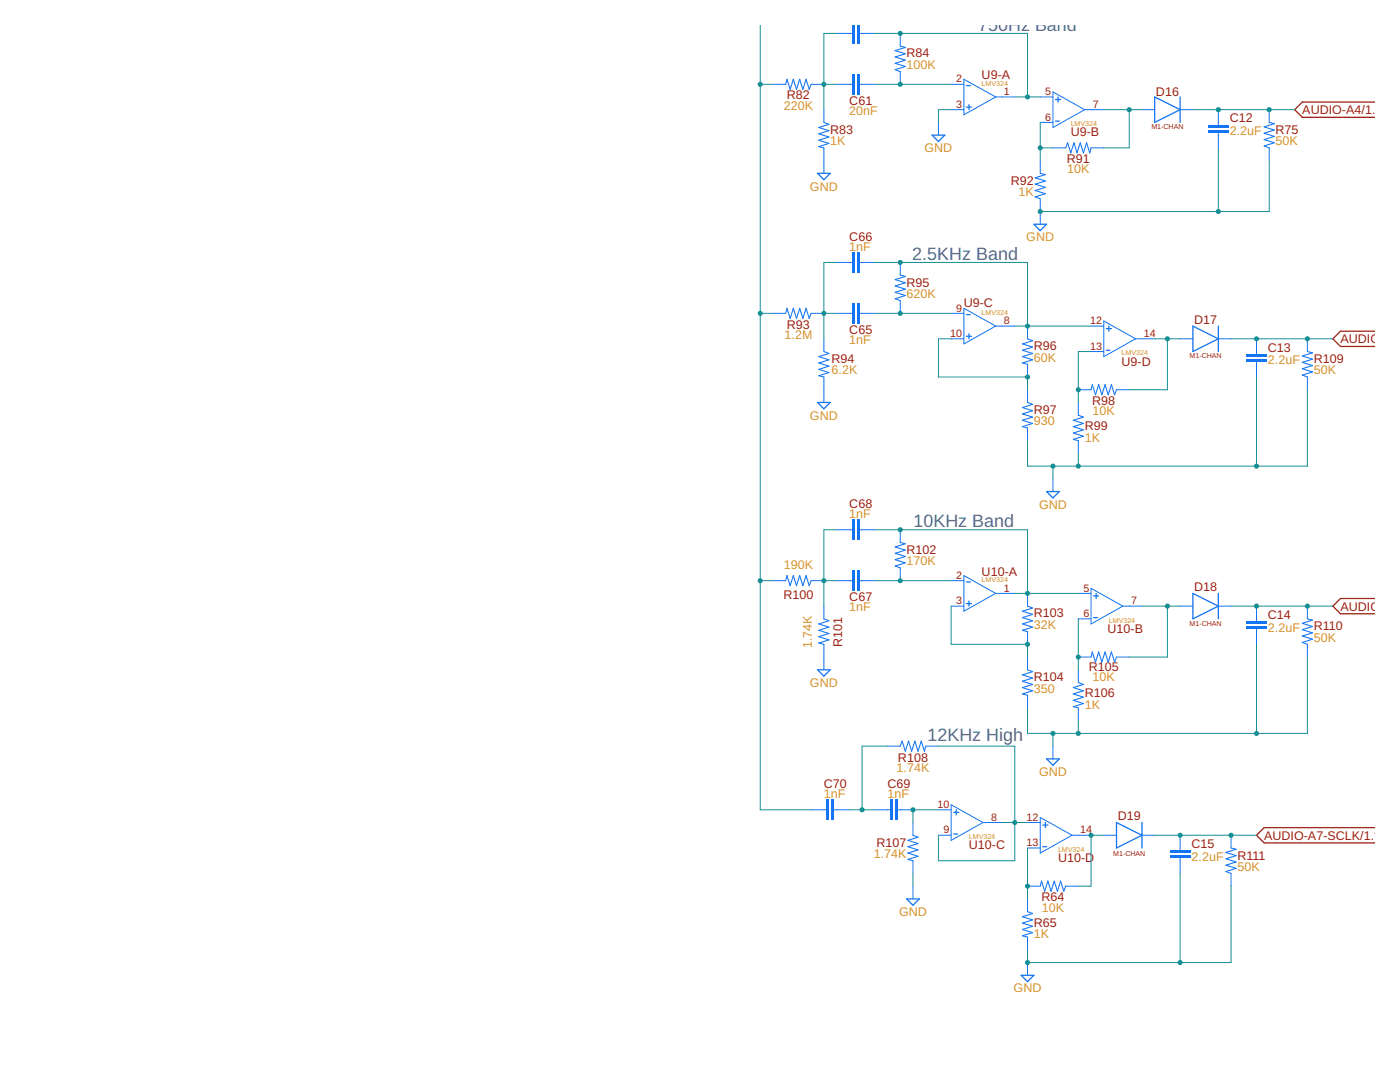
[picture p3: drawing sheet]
<svg xmlns="http://www.w3.org/2000/svg" width="279mm" height="216mm" viewBox="0 0 279 216" stroke-linecap="round" stroke-linejoin="round" font-family="sans-serif">
<path d="M274.5 20.4h-14.6l-1.5 1.5 1.5 1.5h14.6M274.5 66.1h-7l-1.5 1.5 1.5 1.5h7M274.5 119.4h-7l-1.5 1.5 1.5 1.6h7M274.5 165.1h-22.2l-1.5 1.6 1.5 1.5h22.2" fill="none" stroke="#9c1f14" stroke-width=".25"/>
<path d="M156.8 16.8l.3-1 .6 2 .6-2 .7 2 .6-2 .6 2 .7-2 .6 2 .4-1M164.4 24.4l1 .4-2 .6 2 .7-2 .6 2 .6-2 .7 2 .6-2 .7 1 .2" fill="none" stroke="#1375f4" stroke-width=".21"/>
<path d="M154.3 16.8h2.5M161.9 16.8h2.5M164.4 21.9v2.5M164.4 29.5v2.5" fill="none" stroke="#1375f4" stroke-width=".2"/>
<g fill="#1375f4">
<path d="M171 14.8h.5v4.1h-.5z" fill-rule="evenodd"/>
<path d="M170 14.8h.5v4.1h-.5z" fill-rule="evenodd"/>
</g>
<g fill="#1375f4">
<path d="M171 14.8h.5v4.1h-.5zM171 14.8v4.1h.5v-4.1z"/>
<path d="M170 14.8h.5v4.1h-.5zM170 14.8v4.1h.5v-4.1z"/>
</g>
<path d="M167 16.8h3M171.5 16.8h3.1" fill="none" stroke="#1375f4" stroke-width=".2"/>
<g fill="#1375f4">
<path d="M171 4.9h.5v3.8h-.5z" fill-rule="evenodd"/>
<path d="M170 4.9h.5v3.8h-.5z" fill-rule="evenodd"/>
</g>
<g fill="#1375f4">
<path d="M171 4.9h.5v3.8h-.5zM171 4.9v3.8h.5v-3.8z"/>
<path d="M170 4.9h.5v3.8h-.5zM170 4.9v3.8h.5v-3.8z"/>
</g>
<g fill="none" stroke="#1375f4" stroke-width=".2">
<path d="M167 6.7h3M171.5 6.7h3.1M179.7 6.7v2.5M179.7 14.3v2.5M164.4 32v2.6M187.3 24.4v2.6M207.6 32v2.6M207.6 39.7v5M210.1 29.5h2.6M217.7 29.5h2.6M154.3 62.5h2.5M161.9 62.5h2.5"/>
<path d="M164.4 67.6v2.5M164.4 75.2v2.6"/>
</g>
<path d="M179.7 9.2l1 .3-2.1 .6 2.1 .6-2.1 .7 2.1 .6-2.1 .6 2.1 .7-2.1 .6 1.1 .4M207.6 34.6l1 .2-2 .7 2 .6-2 .6 2 .7-2 .6 2 .7-2 .6 1 .4M212.7 29.5l.4-1 .6 2 .6-2 .6 2 .7-2 .6 2 .7-2 .6 2 .2-1M156.8 62.5l.3-1 .6 2 .6-2 .7 2 .6-2 .6 2 .7-2 .6 2 .4-1M164.4 70.1l1 .4-2 .7 2 .6-2 .6 2 .7-2 .6 2 .6-2 .7 1 .2" fill="none" stroke="#1375f4" stroke-width=".21"/>
<path d="M163.2 34.6h2.5l-1.3 1.3zM186 27h2.6l-1.3 1.2zM206.3 44.7h2.6l-1.3 1.3z" fill="none" stroke="#1375f4" stroke-width=".25"/>
<g fill="#1375f4">
<path d="M171 60.5h.5v4.1h-.5z" fill-rule="evenodd"/>
<path d="M170 60.5h.5v4.1h-.5z" fill-rule="evenodd"/>
</g>
<g fill="#1375f4">
<path d="M171 60.5h.5v4.1h-.5zM171 60.5v4.1h.5v-4.1z"/>
<path d="M170 60.5h.5v4.1h-.5zM170 60.5v4.1h.5v-4.1z"/>
</g>
<path d="M167 62.5h3M171.5 62.5h3.1" fill="none" stroke="#1375f4" stroke-width=".2"/>
<g fill="#1375f4">
<path d="M171 50.3h.5v4.1h-.5z" fill-rule="evenodd"/>
<path d="M170 50.3h.5v4.1h-.5z" fill-rule="evenodd"/>
</g>
<g fill="#1375f4">
<path d="M171 50.3h.5v4.1h-.5zM171 50.3v4.1h.5v-4.1z"/>
<path d="M170 50.3h.5v4.1h-.5zM170 50.3v4.1h.5v-4.1z"/>
</g>
<g fill="none" stroke="#1375f4" stroke-width=".2">
<path d="M167 52.4h3M171.5 52.4h3.1M179.7 52.4v2.5M179.7 60v2.5M164.4 77.8v2.5M205.1 65.1v2.5M205.1 72.7v2.5M205.1 77.8v2.5M215.2 77.8h2.5M222.8 77.8h2.6M205.1 85.4v2.5M210.1 95.5v2.6"/>
<path d="M215.2 80.3v2.5M215.2 87.9v2.6M154.3 115.9h2.5M161.9 115.9h2.5M164.4 120.9v2.6M164.4 128.6v2.5"/>
</g>
<path d="M179.7 54.9l1 .3-2.1 .6 2.1 .6-2.1 .7 2.1 .6-2.1 .6 2.1 .7-2.1 .6 1.1 .4M205.1 67.6l1 .4-2.1 .6 2.1 .7-2.1 .6 2.1 .6-2.1 .7 2.1 .6-2.1 .6 1.1 .3M217.7 77.8l.3-1 .6 2 .7-2 .6 2 .6-2 .7 2 .6-2 .6 2 .4-1M205.1 80.3l1 .4-2.1 .6 2.1 .7-2.1 .6 2.1 .6-2.1 .7 2.1 .6-2.1 .6 1.1 .3M215.2 82.8l1 .4-2 .7 2 .6-2 .6 2 .7-2 .6 2 .6-2 .7 1 .2M156.8 115.9l.3-1 .6 2 .6-2 .7 2 .6-2 .6 2 .7-2 .6 2 .4-1M164.4 123.5l1 .4-2 .6 2 .6-2 .7 2 .6-2 .6 2 .7-2 .6 1 .3" fill="none" stroke="#1375f4" stroke-width=".21"/>
<path d="M163.2 80.3h2.5l-1.3 1.3zM208.9 98.1h2.5l-1.3 1.3z" fill="none" stroke="#1375f4" stroke-width=".25"/>
<g fill="#1375f4">
<path d="M171 113.8h.5v4.1h-.5z" fill-rule="evenodd"/>
<path d="M170 113.8h.5v4.1h-.5z" fill-rule="evenodd"/>
</g>
<g fill="#1375f4">
<path d="M171 113.8h.5v4.1h-.5zM171 113.8v4.1h.5v-4.1z"/>
<path d="M170 113.8h.5v4.1h-.5zM170 113.8v4.1h.5v-4.1z"/>
</g>
<path d="M167 115.9h3M171.5 115.9h3.1" fill="none" stroke="#1375f4" stroke-width=".2"/>
<g fill="#1375f4">
<path d="M171 103.7h.5v4h-.5z" fill-rule="evenodd"/>
<path d="M170 103.7h.5v4h-.5z" fill-rule="evenodd"/>
</g>
<g fill="#1375f4">
<path d="M171 103.7h.5v4h-.5zM171 103.7v4h.5v-4z"/>
<path d="M170 103.7h.5v4h-.5zM170 103.7v4h.5v-4z"/>
</g>
<g fill="none" stroke="#1375f4" stroke-width=".2">
<path d="M167 105.7h3M171.5 105.7h3.1M179.7 105.7v2.5M179.7 113.3v2.6M205.1 118.4v2.5M164.4 131.1v2.5M205.1 126v2.6M205.1 131.1v2.5M205.1 138.7v2.6M215.2 131.1h2.5M215.2 133.6v2.6M222.8 131.1h2.6"/>
<path d="M210.1 148.9v2.5M215.2 141.3v2.5"/>
</g>
<path d="M179.7 108.2l1 .3-2.1 .6 2.1 .7-2.1 .6 2.1 .6-2.1 .7 2.1 .6-2.1 .6 1.1 .4M205.1 120.9l1 .4-2.1 .7 2.1 .6-2.1 .6 2.1 .7-2.1 .6 2.1 .6-2.1 .7 1.1 .2M205.1 133.6l1 .4-2.1 .7 2.1 .6-2.1 .6 2.1 .7-2.1 .6 2.1 .6-2.1 .7 1.1 .2M215.2 136.2l1 .4-2 .6 2 .6-2 .7 2 .6-2 .6 2 .7-2 .6 1 .3M217.7 131.1l.3-1 .6 2 .7-2 .6 2 .6-2 .7 2 .6-2 .6 2 .4-1" fill="none" stroke="#1375f4" stroke-width=".21"/>
<path d="M163.2 133.6h2.5l-1.3 1.3zM208.9 151.4h2.5l-1.3 1.3z" fill="none" stroke="#1375f4" stroke-width=".25"/>
<g fill="#1375f4">
<path d="M178.6 159.6h.6v4h-.6z" fill-rule="evenodd"/>
<path d="M177.6 159.6h.5v4h-.5z" fill-rule="evenodd"/>
</g>
<g fill="#1375f4">
<path d="M178.6 159.6h.6v4h-.6zM178.6 159.6v4h.6v-4z"/>
<path d="M177.6 159.6h.5v4h-.5zM177.6 159.6v4h.5v-4z"/>
</g>
<path d="M174.6 161.6h3M179.2 161.6h3" fill="none" stroke="#1375f4" stroke-width=".2"/>
<g fill="#1375f4">
<path d="M165.9 159.6h.6v4h-.6z" fill-rule="evenodd"/>
<path d="M164.9 159.6h.5v4h-.5z" fill-rule="evenodd"/>
</g>
<g fill="#1375f4">
<path d="M165.9 159.6h.6v4h-.6zM165.9 159.6v4h.6v-4z"/>
<path d="M164.9 159.6h.5v4h-.5zM164.9 159.6v4h.5v-4z"/>
</g>
<g fill="none" stroke="#1375f4" stroke-width=".2">
<path d="M189.8 16.8h2.6M192.4 15.8l6.3 3.5-6.3 3.6zM198.7 19.3h3.8M207.6 19.3h2.5M210.1 18.4l6.4 3.5-6.4 3.5zM189.8 21.9h2.6M207.6 24.4h2.5M216.5 21.9h3.8M227.9 21.9h2.5M235.5 21.9h2.6M253.3 21.9v2.5M253.3 29.5v2.5"/>
<path d="M189.8 67.6h2.6M189.8 62.5h2.6M192.4 61.5l6.3 3.6-6.3 3.5zM198.7 65.1h3.8M217.7 65.1h2.6M217.7 70.1h2.6M220.3 64.1l6.3 3.5-6.3 3.6zM226.6 67.6h3.8M235.5 67.6h2.6M243.1 67.6h2.6M260.9 67.6v2.5M260.9 75.2v2.6"/>
<path d="M189.8 115.9h2.6M192.4 114.9l6.3 3.5-6.3 3.6zM198.7 118.4h3.8M215.2 118.4h2.5M217.7 117.4l6.4 3.5-6.4 3.6zM189.8 120.9h2.6M215.2 123.5h2.5M224.1 120.9h3.8M235.5 120.9h2.6M243.1 120.9h2.6M260.9 120.9v2.6M260.9 128.6v2.5"/>
<path d="M177.1 148.9h2.6M184.7 148.9h2.6M161.9 161.6h3M166.5 161.6h3M182.2 164.1v2.6M182.2 171.7v2.6M182.2 176.8v2.6M187.3 161.6h2.5M187.3 166.7h2.5M189.8 160.6l6.4 3.5-6.4 3.6zM196.2 164.1h3.8M205.1 176.8h2.5"/>
<path d="M205.1 179.4v2.5M205.1 164.1h2.5M205.1 169.2h2.5M207.6 163.1l6.4 3.6-6.4 3.5zM212.7 176.8h2.5M214 166.7h3.7M220.3 166.7h2.5M227.9 166.7h2.5M245.7 166.7v2.5M245.7 174.3v2.5M205.1 187v2.5M205.1 192.1v2.5"/>
</g>
<path d="M253.3 24.4l1 .3-2 .6 2 .7-2 .6 2 .6-2 .7 2 .6-2 .6 1 .4M260.9 70.1l1 .3-2 .6 2 .7-2 .6 2 .6-2 .7 2 .6-2 .6 1 .4M260.9 123.5l1 .2-2 .7 2 .6-2 .6 2 .7-2 .6 2 .7-2 .6 1 .4M179.7 148.9l.3-1 .7 2 .6-2 .6 2 .7-2 .6 2 .7-2 .6 2 .2-1M182.2 166.7l1 .3-2 .7 2 .6-2 .7 2 .6-2 .6 2 .7-2 .6 1 .2M207.6 176.8l.3-1 .6 2 .6-2 .7 2 .6-2 .6 2 .7-2 .6 2 .4-1M245.7 169.2l1 .3-2 .6 2 .6-2 .7 2 .6-2 .6 2 .7-2 .6 1 .4M205.1 181.9l1 .4-2.1 .6 2.1 .7-2.1 .6 2.1 .6-2.1 .7 2.1 .6-2.1 .6 1.1 .3" fill="none" stroke="#1375f4" stroke-width=".21"/>
<g fill="none" stroke="#1375f4" stroke-width=".25">
<path d="M192.9 17.1h.7M210.7 19.9h1M211.2 19.3v1.1M230.4 19.3l5.1 2.6-5.1 2.5zM235.5 19.3v5.1M192.9 21.4h1M193.4 20.9v1M210.7 24.2h.7M192.9 62.8h.7M192.9 67.1h1M193.4 66.6v1M220.8 69.9h.8"/>
<path d="M220.8 65.6h1M221.3 65.1v1M238.1 65.1l5 2.5-5 2.5zM243.1 65.1v5M192.9 116.1h.7M193.4 119.9v1M218.2 118.9h1.1M218.8 118.4v1M238.1 118.4l5 2.5-5 2.6zM243.1 118.4v5.1M192.9 120.4h1M218.2 123.2h.8"/>
<path d="M180.9 179.4h2.6l-1.3 1.2zM190.3 166.4h.8M190.3 162.1h1M190.8 161.6v1M208.1 169h.8M208.1 164.6h1M208.6 164.1v1M222.8 164.1l5.1 2.6-5.1 2.5zM227.9 164.1v5.1M203.8 194.6h2.5l-1.2 1.3z"/>
</g>
<g fill="#1375f4">
<path d="M241.1 26h4.1v.5h-4.1z" fill-rule="evenodd"/>
<path d="M241.1 24.9h4.1v.5h-4.1z" fill-rule="evenodd"/>
</g>
<g fill="#1375f4">
<path d="M241.1 25.9h4.1v.6h-4.1zM241.1 26v.5h4.1v-.5z"/>
<path d="M241.1 24.9h4.1v.5h-4.1zM241.1 24.9v.5h4.1v-.5z"/>
</g>
<path d="M243.1 21.9v3M243.1 26.5v3" fill="none" stroke="#1375f4" stroke-width=".2"/>
<g fill="#1375f4">
<path d="M248.7 71.7h4.1v.5h-4.1z" fill-rule="evenodd"/>
<path d="M248.7 70.7h4.1v.5h-4.1z" fill-rule="evenodd"/>
</g>
<g fill="#1375f4">
<path d="M248.7 71.7h4.1v.5h-4.1zM248.7 71.7v.5h4.1v-.5z"/>
<path d="M248.7 70.7h4.1v.5h-4.1zM248.7 70.7v.5h4.1v-.5z"/>
</g>
<path d="M250.8 67.6v3.1M250.8 72.2v3" fill="none" stroke="#1375f4" stroke-width=".2"/>
<g fill="#1375f4">
<path d="M248.7 125h4.1v.5h-4.1z" fill-rule="evenodd"/>
<path d="M248.7 124h4.1v.5h-4.1z" fill-rule="evenodd"/>
</g>
<g fill="#1375f4">
<path d="M248.7 125h4.1v.5h-4.1zM248.7 125v.5h4.1v-.5z"/>
<path d="M248.7 124h4.1v.5h-4.1zM248.7 124v.5h4.1v-.5z"/>
</g>
<path d="M250.8 120.9v3.1M250.8 125.5v3.1" fill="none" stroke="#1375f4" stroke-width=".2"/>
<g fill="#1375f4">
<path d="M233.5 170.7h4.1v.5h-4.1z" fill-rule="evenodd"/>
<path d="M233.5 169.7h4.1v.5h-4.1z" fill-rule="evenodd"/>
</g>
<g fill="#1375f4">
<path d="M233.5 170.7h4.1v.5h-4.1zM233.5 170.7v.5h4.1v-.5z"/>
<path d="M233.5 169.7h4.1v.5h-4.1zM233.5 169.7v.5h4.1v-.5z"/>
</g>
<path d="M235.5 166.7v3M235.5 171.2v3.1" fill="none" stroke="#1375f4" stroke-width=".2"/>
<path d="M189.8 21.9h-2.5v2.5M253.3 32v10.2h-10.2" fill="none" stroke="#158f93" stroke-width=".2"/>
<circle cx="207.6" cy="42.2" r=".51" fill="#158f93"/>
<path d="M207.1 42.2a.51 .51 0 0 1 1 0 .51 .51 0 0 1-1 0zM207.1 42.2a.51 .51 0 0 0 1 0 .51 .51 0 0 0-1 0z" fill="#158f93"/>
<path d="M243.1 29.5v12.7h-35.5" fill="none" stroke="#158f93" stroke-width=".2"/>
<circle cx="243.1" cy="42.2" r=".51" fill="#158f93"/>
<path d="M242.6 42.2a.55 .55 0 0 1 1.1 0 .55 .55 0 0 1-1.1 0zM242.6 42.2a.51 .51 0 0 0 1 0 .51 .51 0 0 0-1 0z" fill="#158f93"/>
<path d="M250.8 75.2v17.8M260.9 77.8v15.2h-55.8v-5.1M210.1 93v2.5M215.2 90.5v2.5" fill="none" stroke="#158f93" stroke-width=".2"/>
<g fill="#158f93">
<circle cx="210.1" cy="93" r=".51"/>
<circle cx="215.2" cy="93" r=".51"/>
<circle cx="250.8" cy="93" r=".51"/>
</g>
<g fill="#158f93">
<path d="M209.6 93a.55 .55 0 0 1 1.1 0 .55 .55 0 0 1-1.1 0zM209.6 93a.51 .51 0 0 0 1 0 .51 .51 0 0 0-1 0z"/>
<path d="M214.7 93a.51 .51 0 0 1 1 0 .51 .51 0 0 1-1 0zM214.7 93a.51 .51 0 0 0 1 0 .51 .51 0 0 0-1 0z"/>
<path d="M250.3 93a.51 .51 0 0 1 1 0 .51 .51 0 0 1-1 0zM250.3 93a.51 .51 0 0 0 1 0 .51 .51 0 0 0-1 0z"/>
</g>
<path d="M250.8 128.6v17.7M260.9 131.1v15.2h-55.8v-5M210.1 146.3v2.6M215.2 143.8v2.5" fill="none" stroke="#158f93" stroke-width=".2"/>
<g fill="#158f93">
<circle cx="210.1" cy="146.3" r=".51"/>
<circle cx="215.2" cy="146.3" r=".51"/>
<circle cx="250.8" cy="146.3" r=".51"/>
</g>
<g fill="#158f93">
<path d="M209.6 146.3a.55 .55 0 0 1 1.1 0 .55 .55 0 0 1-1.1 0zM209.6 146.3a.51 .51 0 0 0 1 0 .51 .51 0 0 0-1 0z"/>
<path d="M214.7 146.3a.51 .51 0 0 1 1 0 .51 .51 0 0 1-1 0zM214.7 146.3a.51 .51 0 0 0 1 0 .51 .51 0 0 0-1 0z"/>
<path d="M250.3 146.3a.51 .51 0 0 1 1 0 .51 .51 0 0 1-1 0zM250.3 146.3a.51 .51 0 0 0 1 0 .51 .51 0 0 0-1 0z"/>
</g>
<path d="M182.2 174.3v2.5M235.5 174.3v17.8M245.7 176.8v15.3h-40.6v-2.6" fill="none" stroke="#158f93" stroke-width=".2"/>
<g fill="#158f93">
<circle cx="205.1" cy="192.1" r=".51"/>
<circle cx="235.5" cy="192.1" r=".51"/>
</g>
<g fill="#158f93">
<path d="M204.6 192.1a.51 .51 0 0 1 1 0 .51 .51 0 0 1-1 0zM204.6 192.1a.51 .51 0 0 0 1 0 .51 .51 0 0 0-1 0z"/>
<path d="M235 192.1a.51 .51 0 0 1 1 0 .51 .51 0 0 1-1 0zM235 192.1a.51 .51 0 0 0 1 0 .51 .51 0 0 0-1 0z"/>
</g>
<path d="M167 16.8h-2.6v5.1" fill="none" stroke="#158f93" stroke-width=".2"/>
<circle cx="164.4" cy="16.8" r=".51" fill="#158f93"/>
<path d="M163.9 16.8a.51 .51 0 0 1 1 0 .51 .51 0 0 1-1 0zM163.9 16.8a.51 .51 0 0 0 1 0 .51 .51 0 0 0-1 0z" fill="#158f93"/>
<path d="M167 6.7h-2.6v10.1M174.6 16.8h15.2" fill="none" stroke="#158f93" stroke-width=".2"/>
<circle cx="179.7" cy="16.8" r=".51" fill="#158f93"/>
<path d="M179.2 16.8a.51 .51 0 0 1 1 0 .51 .51 0 0 1-1 0zM179.2 16.8a.51 .51 0 0 0 1 0 .51 .51 0 0 0-1 0z" fill="#158f93"/>
<path d="M174.6 6.7h30.5v12.6M202.5 19.3h5.1" fill="none" stroke="#158f93" stroke-width=".2"/>
<g fill="#158f93">
<circle cx="179.7" cy="6.7" r=".51"/>
<circle cx="205.1" cy="19.3" r=".51"/>
</g>
<g fill="#158f93">
<path d="M179.2 6.7a.51 .51 0 0 1 1 0 .51 .51 0 0 1-1 0zM179.2 6.7a.51 .51 0 0 0 1 0 .51 .51 0 0 0-1 0z"/>
<path d="M204.6 19.3a.51 .51 0 0 1 1 0 .51 .51 0 0 1-1 0zM204.6 19.3a.51 .51 0 0 0 1 0 .51 .51 0 0 0-1 0z"/>
</g>
<path d="M207.6 24.4v7.6M207.6 29.5h2.5" fill="none" stroke="#158f93" stroke-width=".2"/>
<circle cx="207.6" cy="29.5" r=".51" fill="#158f93"/>
<path d="M207.1 29.5a.51 .51 0 0 1 1 0 .51 .51 0 0 1-1 0zM207.1 29.5a.51 .51 0 0 0 1 0 .51 .51 0 0 0-1 0z" fill="#158f93"/>
<path d="M220.3 21.9h7.6M225.4 21.9v7.6h-5.1" fill="none" stroke="#158f93" stroke-width=".2"/>
<circle cx="225.4" cy="21.9" r=".51" fill="#158f93"/>
<path d="M224.9 21.9a.51 .51 0 0 1 1 0 .51 .51 0 0 1-1 0zM224.9 21.9a.51 .51 0 0 0 1 0 .51 .51 0 0 0-1 0z" fill="#158f93"/>
<path d="M167 62.5h-2.6v5.1" fill="none" stroke="#158f93" stroke-width=".2"/>
<circle cx="164.4" cy="62.5" r=".51" fill="#158f93"/>
<path d="M163.9 62.5a.51 .51 0 0 1 1 0 .51 .51 0 0 1-1 0zM163.9 62.5a.51 .51 0 0 0 1 0 .51 .51 0 0 0-1 0z" fill="#158f93"/>
<path d="M167 52.4h-2.6v10.1M174.6 62.5h15.2" fill="none" stroke="#158f93" stroke-width=".2"/>
<circle cx="179.7" cy="62.5" r=".51" fill="#158f93"/>
<path d="M179.2 62.5a.51 .51 0 0 1 1 0 .51 .51 0 0 1-1 0zM179.2 62.5a.51 .51 0 0 0 1 0 .51 .51 0 0 0-1 0z" fill="#158f93"/>
<path d="M151.7 4.9v57.6h2.6M151.7 16.8h2.6" fill="none" stroke="#158f93" stroke-width=".2"/>
<circle cx="151.7" cy="16.8" r=".51" fill="#158f93"/>
<path d="M151.2 16.8a.51 .51 0 0 1 1 0 .51 .51 0 0 1-1 0zM151.2 16.8a.51 .51 0 0 0 1 0 .51 .51 0 0 0-1 0z" fill="#158f93"/>
<path d="M151.7 115.9v45.7h10.2" fill="none" stroke="#158f93" stroke-width=".2"/>
<circle cx="151.7" cy="62.5" r=".51" fill="#158f93"/>
<path d="M151.2 62.5a.51 .51 0 0 1 1 0 .51 .51 0 0 1-1 0zM151.2 62.5a.51 .51 0 0 0 1 0 .51 .51 0 0 0-1 0z" fill="#158f93"/>
<path d="M151.7 62.5v53.4h2.6" fill="none" stroke="#158f93" stroke-width=".2"/>
<circle cx="151.7" cy="115.9" r=".51" fill="#158f93"/>
<path d="M151.2 115.9a.51 .51 0 0 1 1 0 .51 .51 0 0 1-1 0zM151.2 115.9a.51 .51 0 0 0 1 0 .51 .51 0 0 0-1 0z" fill="#158f93"/>
<path d="M189.8 67.6h-2.5v7.6h17.8v2.6" fill="none" stroke="#158f93" stroke-width=".2"/>
<circle cx="205.1" cy="75.2" r=".51" fill="#158f93"/>
<path d="M204.6 75.2a.51 .51 0 0 1 1 0 .51 .51 0 0 1-1 0zM204.6 75.2a.51 .51 0 0 0 1 0 .51 .51 0 0 0-1 0z" fill="#158f93"/>
<path d="M174.6 52.4h30.5v12.7M202.5 65.1h15.2" fill="none" stroke="#158f93" stroke-width=".2"/>
<g fill="#158f93">
<circle cx="205.1" cy="65.1" r=".51"/>
<circle cx="179.7" cy="52.4" r=".51"/>
</g>
<g fill="#158f93">
<path d="M204.6 65.1a.51 .51 0 0 1 1 0 .51 .51 0 0 1-1 0zM204.6 65.1a.51 .51 0 0 0 1 0 .51 .51 0 0 0-1 0z"/>
<path d="M179.2 52.4a.51 .51 0 0 1 1 0 .51 .51 0 0 1-1 0zM179.2 52.4a.51 .51 0 0 0 1 0 .51 .51 0 0 0-1 0z"/>
</g>
<path d="M217.7 70.1h-2.5v10.2" fill="none" stroke="#158f93" stroke-width=".2"/>
<circle cx="215.2" cy="77.8" r=".51" fill="#158f93"/>
<path d="M214.7 77.8a.51 .51 0 0 1 1 0 .51 .51 0 0 1-1 0zM214.7 77.8a.51 .51 0 0 0 1 0 .51 .51 0 0 0-1 0z" fill="#158f93"/>
<path d="M230.4 67.6h5.1M233 67.6v10.2h-7.6" fill="none" stroke="#158f93" stroke-width=".2"/>
<circle cx="233" cy="67.6" r=".51" fill="#158f93"/>
<path d="M232.5 67.6a.51 .51 0 0 1 1 0 .51 .51 0 0 1-1 0zM232.5 67.6a.51 .51 0 0 0 1 0 .51 .51 0 0 0-1 0z" fill="#158f93"/>
<path d="M167 115.9h-2.6v5" fill="none" stroke="#158f93" stroke-width=".2"/>
<circle cx="164.4" cy="115.9" r=".51" fill="#158f93"/>
<path d="M163.9 115.9a.51 .51 0 0 1 1 0 .51 .51 0 0 1-1 0zM163.9 115.9a.51 .51 0 0 0 1 0 .51 .51 0 0 0-1 0z" fill="#158f93"/>
<path d="M167 105.7h-2.6v10.2M174.6 115.9h15.2" fill="none" stroke="#158f93" stroke-width=".2"/>
<circle cx="179.7" cy="115.9" r=".51" fill="#158f93"/>
<path d="M179.2 115.9a.51 .51 0 0 1 1 0 .51 .51 0 0 1-1 0zM179.2 115.9a.51 .51 0 0 0 1 0 .51 .51 0 0 0-1 0z" fill="#158f93"/>
<path d="M189.8 120.9v7.7h15.3v2.5" fill="none" stroke="#158f93" stroke-width=".2"/>
<circle cx="205.1" cy="128.6" r=".51" fill="#158f93"/>
<path d="M204.6 128.6a.51 .51 0 0 1 1 0 .51 .51 0 0 1-1 0zM204.6 128.6a.51 .51 0 0 0 1 0 .51 .51 0 0 0-1 0z" fill="#158f93"/>
<path d="M174.6 105.7h30.5v12.7M202.5 118.4h12.7" fill="none" stroke="#158f93" stroke-width=".2"/>
<g fill="#158f93">
<circle cx="205.1" cy="118.4" r=".51"/>
<circle cx="179.7" cy="105.7" r=".51"/>
</g>
<g fill="#158f93">
<path d="M204.6 118.4a.51 .51 0 0 1 1 0 .51 .51 0 0 1-1 0zM204.6 118.4a.51 .51 0 0 0 1 0 .51 .51 0 0 0-1 0z"/>
<path d="M179.2 105.7a.51 .51 0 0 1 1 0 .51 .51 0 0 1-1 0zM179.2 105.7a.51 .51 0 0 0 1 0 .51 .51 0 0 0-1 0z"/>
</g>
<path d="M215.2 123.5v10.1" fill="none" stroke="#158f93" stroke-width=".2"/>
<circle cx="215.2" cy="131.1" r=".51" fill="#158f93"/>
<path d="M214.7 131.1a.51 .51 0 0 1 1 0 .51 .51 0 0 1-1 0zM214.7 131.1a.51 .51 0 0 0 1 0 .51 .51 0 0 0-1 0z" fill="#158f93"/>
<path d="M227.9 120.9h7.6M233 120.9v10.2h-7.6" fill="none" stroke="#158f93" stroke-width=".2"/>
<circle cx="233" cy="120.9" r=".51" fill="#158f93"/>
<path d="M232.5 120.9a.51 .51 0 0 1 1 0 .51 .51 0 0 1-1 0zM232.5 120.9a.51 .51 0 0 0 1 0 .51 .51 0 0 0-1 0z" fill="#158f93"/>
<path d="M169.5 161.6h5.1" fill="none" stroke="#158f93" stroke-width=".2"/>
<circle cx="172" cy="161.6" r=".51" fill="#158f93"/>
<path d="M171.5 161.6a.55 .55 0 0 1 1.1 0 .55 .55 0 0 1-1.1 0zM171.5 161.6a.51 .51 0 0 0 1 0 .51 .51 0 0 0-1 0z" fill="#158f93"/>
<path d="M177.1 148.9h-5.1v12.7M187.3 161.6h-5.1v2.5" fill="none" stroke="#158f93" stroke-width=".2"/>
<circle cx="182.2" cy="161.6" r=".51" fill="#158f93"/>
<path d="M181.7 161.6a.51 .51 0 0 1 1 0 .51 .51 0 0 1-1 0zM181.7 161.6a.51 .51 0 0 0 1 0 .51 .51 0 0 0-1 0z" fill="#158f93"/>
<path d="M187.3 148.9h15.2v22.8h-15.2v-5M200 164.1h5.1" fill="none" stroke="#158f93" stroke-width=".2"/>
<circle cx="202.5" cy="164.1" r=".51" fill="#158f93"/>
<path d="M202 164.1a.51 .51 0 0 1 1 0 .51 .51 0 0 1-1 0zM202 164.1a.51 .51 0 0 0 1 0 .51 .51 0 0 0-1 0z" fill="#158f93"/>
<path d="M205.1 169.2v10.2" fill="none" stroke="#158f93" stroke-width=".2"/>
<circle cx="205.1" cy="176.8" r=".51" fill="#158f93"/>
<path d="M204.6 176.8a.51 .51 0 0 1 1 0 .51 .51 0 0 1-1 0zM204.6 176.8a.51 .51 0 0 0 1 0 .51 .51 0 0 0-1 0z" fill="#158f93"/>
<path d="M220.3 166.7h-2.6v10.1h-2.5" fill="none" stroke="#158f93" stroke-width=".2"/>
<circle cx="217.7" cy="166.7" r=".51" fill="#158f93"/>
<path d="M217.2 166.7a.55 .55 0 0 1 1.1 0 .55 .55 0 0 1-1.1 0zM217.2 166.7a.51 .51 0 0 0 1 0 .51 .51 0 0 0-1 0z" fill="#158f93"/>
<path d="M238.1 21.9h20.3" fill="none" stroke="#158f93" stroke-width=".2"/>
<g fill="#158f93">
<circle cx="253.3" cy="21.9" r=".51"/>
<circle cx="243.1" cy="21.9" r=".51"/>
</g>
<g fill="#158f93">
<path d="M252.8 21.9a.51 .51 0 0 1 1 0 .51 .51 0 0 1-1 0zM252.8 21.9a.51 .51 0 0 0 1 0 .51 .51 0 0 0-1 0z"/>
<path d="M242.6 21.9a.55 .55 0 0 1 1.1 0 .55 .55 0 0 1-1.1 0zM242.6 21.9a.51 .51 0 0 0 1 0 .51 .51 0 0 0-1 0z"/>
</g>
<path d="M245.7 67.6h20.3" fill="none" stroke="#158f93" stroke-width=".2"/>
<g fill="#158f93">
<circle cx="260.9" cy="67.6" r=".51"/>
<circle cx="250.8" cy="67.6" r=".51"/>
</g>
<g fill="#158f93">
<path d="M260.4 67.6a.51 .51 0 0 1 1 0 .51 .51 0 0 1-1 0zM260.4 67.6a.51 .51 0 0 0 1 0 .51 .51 0 0 0-1 0z"/>
<path d="M250.3 67.6a.51 .51 0 0 1 1 0 .51 .51 0 0 1-1 0zM250.3 67.6a.51 .51 0 0 0 1 0 .51 .51 0 0 0-1 0z"/>
</g>
<path d="M245.7 120.9h20.3" fill="none" stroke="#158f93" stroke-width=".2"/>
<g fill="#158f93">
<circle cx="260.9" cy="120.9" r=".51"/>
<circle cx="250.8" cy="120.9" r=".51"/>
</g>
<g fill="#158f93">
<path d="M260.4 120.9a.51 .51 0 0 1 1 0 .51 .51 0 0 1-1 0zM260.4 120.9a.51 .51 0 0 0 1 0 .51 .51 0 0 0-1 0z"/>
<path d="M250.3 120.9a.51 .51 0 0 1 1 0 .51 .51 0 0 1-1 0zM250.3 120.9a.51 .51 0 0 0 1 0 .51 .51 0 0 0-1 0z"/>
</g>
<path d="M230.4 166.7h20.4" fill="none" stroke="#158f93" stroke-width=".2"/>
<g fill="#158f93">
<circle cx="245.7" cy="166.7" r=".51"/>
<circle cx="235.5" cy="166.7" r=".51"/>
</g>
<g fill="#158f93">
<path d="M245.2 166.7a.51 .51 0 0 1 1 0 .51 .51 0 0 1-1 0zM245.2 166.7a.51 .51 0 0 0 1 0 .51 .51 0 0 0-1 0z"/>
<path d="M235 166.7a.51 .51 0 0 1 1 0 .51 .51 0 0 1-1 0zM235 166.7a.51 .51 0 0 0 1 0 .51 .51 0 0 0-1 0z"/>
</g>
<g font-size="3.6" fill="#606883">
<text x="195.2" y="6.2">750Hz Band</text>
<text x="182.1" y="51.9">2.5KHz Band</text>
<text x="182.3" y="105.2">10KHz Band</text>
<text x="185.1" y="147.9">12KHz High</text>
</g>
<g font-size="2.5" fill="#9c1f14">
<text x="180.9" y="11.5">R84</text>
<text x="195.9" y="15.8">U9-A</text>
<text x="157" y="19.8">R82</text>
<text x="169.5" y="20.9">C61</text>
<text x="230.7" y="19.1">D16</text>
<text x="259.9" y="22.8">AUDIO-A4/1.??</text>
<text x="165.7" y="26.7">R83</text>
<text x="213.7" y="27.2">U9-B</text>
<text x="245.4" y="24.4">C12</text>
<text x="254.6" y="26.7">R75</text>
<text x="212.9" y="32.6">R91</text>
<text x="201.7" y="36.9">R92</text>
<text x="169.5" y="48.1">C66</text>
<text x="180.9" y="57.2">R95</text>
<text x="157" y="65.6">R93</text>
<text x="192.4" y="61.3">U9-C</text>
<text x="238.3" y="64.6">D17</text>
<text x="169.5" y="66.6">C65</text>
<text x="206.3" y="69.9">R96</text>
<text x="253.1" y="70.2">C13</text>
<text x="267.5" y="68.5">AUDIO-A5/1</text>
<text x="165.9" y="72.4">R94</text>
<text x="223.8" y="72.9">U9-D</text>
<text x="262.2" y="72.4">R109</text>
<text x="206.3" y="82.6">R97</text>
<text x="218" y="80.8">R98</text>
<text x="216.5" y="85.9">R99</text>
<text x="169.5" y="101.4">C68</text>
<text x="180.9" y="110.6">R102</text>
<text x="156.3" y="119.5">R100</text>
<text x="169.5" y="119.9">C67</text>
<text x="195.9" y="114.9">U10-A</text>
<text x="238.3" y="117.9">D18</text>
<text x="206.3" y="123.2">R103</text>
<text x="253.1" y="123.5">C14</text>
<text x="262.2" y="125.8">R110</text>
<text x="267.5" y="121.8">AUDIO-A6-S</text>
<text x="168.1" y="129" transform="rotate(-90 168.1 129)">R101</text>
<text x="221.1" y="126.3">U10-B</text>
<text x="206.3" y="135.9">R104</text>
<text x="217.3" y="133.9">R105</text>
<text x="216.5" y="139">R106</text>
<text x="179.2" y="152">R108</text>
<text x="164.4" y="157.3">C70</text>
<text x="177.1" y="157.3">C69</text>
<text x="223.1" y="163.6">D19</text>
<text x="252.3" y="167.6">AUDIO-A7-SCLK/1.??</text>
<text x="174.9" y="169">R107</text>
<text x="193.4" y="169.5">U10-C</text>
<text x="211.1" y="172">U10-D</text>
<text x="237.8" y="169.2">C15</text>
<text x="247" y="171.5">R111</text>
<text x="207.8" y="179.8">R64</text>
<text x="206.3" y="184.9">R65</text>
</g>
<g font-size="2.5" fill="#d59028">
<text x="180.9" y="13.8">100K</text>
<text x="156.4" y="21.9">220K</text>
<text x="169.5" y="22.9">20nF</text>
<text x="165.7" y="29">1K</text>
<text x="245.4" y="27">2.2uF</text>
<text x="254.6" y="29">50K</text>
<text x="184.5" y="30.4">GND</text>
<text x="213" y="34.6">10K</text>
<text x="161.6" y="38">GND</text>
<text x="203.3" y="39.2">1K</text>
<text x="169.5" y="50.1">1nF</text>
<text x="204.8" y="48.2">GND</text>
<text x="180.9" y="59.5">620K</text>
<text x="156.6" y="67.6">1.2M</text>
<text x="169.5" y="68.6">1nF</text>
<text x="165.9" y="74.7">6.2K</text>
<text x="206.3" y="72.2">60K</text>
<text x="253.1" y="72.7">2.2uF</text>
<text x="262.2" y="74.7">50K</text>
<text x="161.6" y="83.7">GND</text>
<text x="218" y="82.9">10K</text>
<text x="206.3" y="84.9">930</text>
<text x="216.5" y="88.2">1K</text>
<text x="207.4" y="101.5">GND</text>
<text x="169.5" y="103.4">1nF</text>
<text x="156.4" y="113.5">190K</text>
<text x="180.9" y="112.8">170K</text>
<text x="169.5" y="122">1nF</text>
<text x="206.3" y="125.5">32K</text>
<text x="162" y="129.3" transform="rotate(-90 162 129.3)">1.74K</text>
<text x="253.1" y="126">2.2uF</text>
<text x="262.2" y="128.1">50K</text>
<text x="161.6" y="137.1">GND</text>
<text x="218" y="135.9">10K</text>
<text x="206.3" y="138.2">350</text>
<text x="216.5" y="141.5">1K</text>
<text x="178.9" y="154">1.74K</text>
<text x="207.4" y="154.9">GND</text>
<text x="164.4" y="159.3">1nF</text>
<text x="177.1" y="159.3">1nF</text>
<text x="174.4" y="171.2">1.74K</text>
<text x="237.8" y="171.7">2.2uF</text>
<text x="247" y="173.8">50K</text>
<text x="179.4" y="182.8">GND</text>
<text x="207.9" y="181.9">10K</text>
<text x="206.3" y="187.2">1K</text>
<text x="202.3" y="198">GND</text>
</g>
<g font-size="2.1" fill="#9c1f14">
<text x="190.8" y="16.5">2</text>
<text x="190.8" y="21.5">3</text>
<text x="200.3" y="19">1</text>
<text x="208.6" y="19">5</text>
<text x="218.1" y="21.5">7</text>
<text x="208.6" y="24.1">6</text>
<text x="190.8" y="62.2">9</text>
<text x="200.3" y="64.7">8</text>
<text x="217.6" y="64.7">12</text>
<text x="189.6" y="67.3">10</text>
<text x="217.6" y="69.8">13</text>
<text x="228.3" y="67.3">14</text>
<text x="190.8" y="115.5">2</text>
<text x="200.3" y="118.1">1</text>
<text x="216.2" y="118.1">5</text>
<text x="190.8" y="120.6">3</text>
<text x="216.2" y="123.1">6</text>
<text x="225.7" y="120.6">7</text>
<text x="187.1" y="161.2">10</text>
<text x="188.3" y="166.3">9</text>
<text x="197.8" y="163.8">8</text>
<text x="204.9" y="163.8">12</text>
<text x="215.6" y="166.3">14</text>
<text x="204.9" y="168.8">13</text>
</g>
<g font-size="1.4" fill="#d59028">
<text x="195.9" y="17.1">LMV324</text>
<text x="213.7" y="25.2">LMV324</text>
<text x="195.9" y="62.8">LMV324</text>
<text x="223.8" y="70.9">LMV324</text>
<text x="195.9" y="116.1">LMV324</text>
<text x="221.3" y="124.2">LMV324</text>
<text x="193.4" y="167.4">LMV324</text>
<text x="211.1" y="170">LMV324</text>
</g>
<g font-size="1.4" fill="#9c1f14">
<text x="229.8" y="25.7">M1-CHAN</text>
<text x="237.4" y="71.4">M1-CHAN</text>
<text x="237.4" y="125">M1-CHAN</text>
<text x="222.2" y="170.7">M1-CHAN</text>
</g>
</svg>
